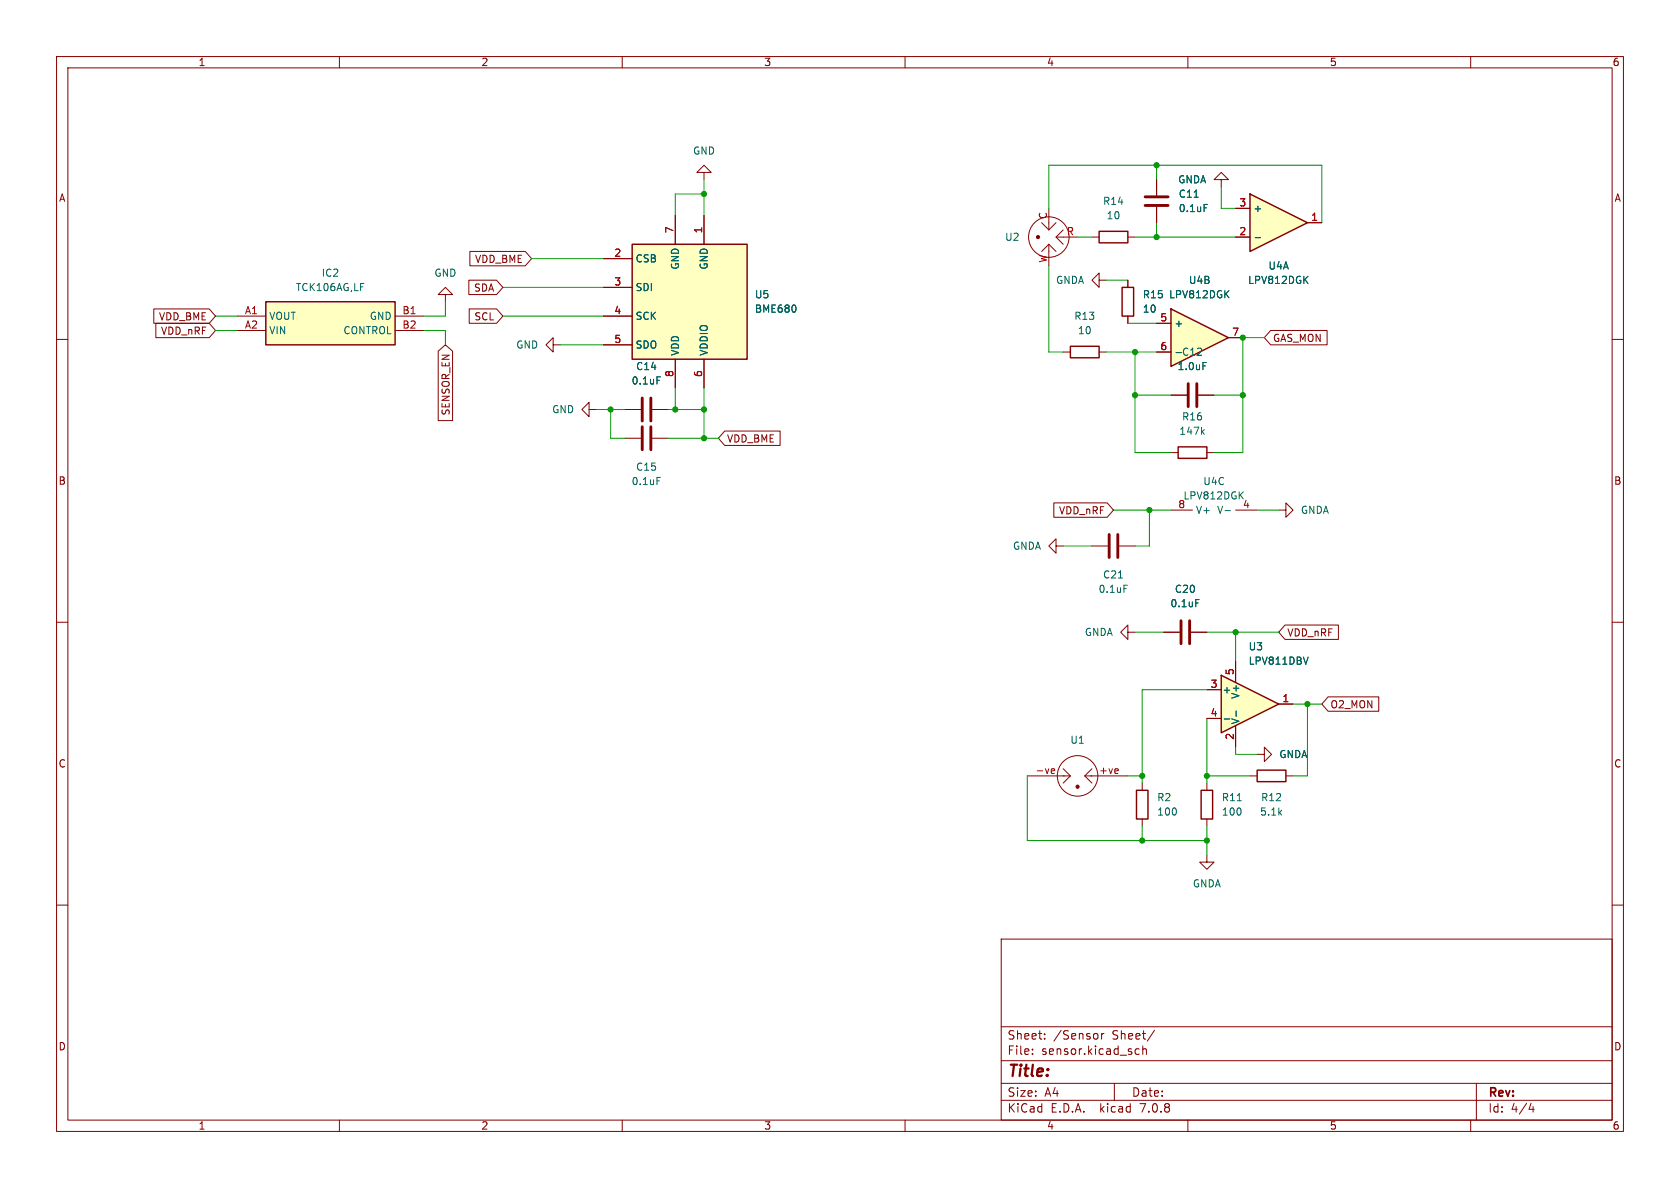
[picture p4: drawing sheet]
<svg xmlns="http://www.w3.org/2000/svg" width="297mm" height="210mm" viewBox="0 0 297 210" stroke-linecap="round" stroke-linejoin="round" font-family="sans-serif">
<g fill="none" stroke="#840000" stroke-width=".18">
<path d="M10 10h277v190h-277zM12 12h273v186h-273zM60 10v2M110 10v2M160 10v2M210 10v2M260 10v2M10 60h2M285 60h2M10 110h2M285 110h2M10 160h2"/>
<path d="M213.4 151.1v1.3h1.2l-1.2 1.3-1.3-1.3h1.3M285 160h2M177 166h108v32h-108zM60 198v2M110 198v2M160 198v2M177 194.5h108M177 191.5h108M177 187.5h108M177 181.5h108M182.5 186.3v.1M182.5 185.5v.1"/>
<path d="M184.7 183.6v.1M184.7 182.8v.1M194.7 182.7v1M195.2 182.7l-.3 .1-.2 .2M197 191.5v3M200.8 186.3h.6M200.8 185.5h.6M202 185.5l.2-.1 .4 .1 .1 .9M202 184.9v1.5M204.1 182.1l-1.3 2M210 198v2M260 198v2"/>
<path d="M261 191.5v6.5M270.7 195l-.4 1.1h.9M271 195.6v1"/>
</g>
<path d="M215.9 119.4l10.2 5.1-10.2 5z" fill="#ffffc2"/>
<path d="M47 53.3h22.8v7.7h-22.8zM111.8 43.2h20.3v20.3h-20.3zM198.4 50.8h2v5.1h-2zM215.9 119.4l10.2 5.1-10.2 5zM200.9 139.7h2v5.1h-2zM212.3 139.7h2.1v5.1h-2.1zM222.2 136.1h5.1v2.1h-5.1z" fill="none" stroke="#840000" stroke-width=".25"/>
<g fill="none" stroke="#840000" stroke-width=".18">
<path d="M119.4 38.1v5.1M124.5 30.5h1.2l-1.2-1.3-1.3 1.3h1.3v1.3M124.5 38.1v5.1M184.1 39.4l1.3 1.2M185.4 36.8v3.8M186.7 39.4l-1.3 1.2M204.5 31.8v2.7M204.5 36.6v2.8M215.9 31.8h1.3l-1.3-1.3-1.3 1.3h1.3v1.2M41.9 55.9h5.1M41.9 58.4h5.1M69.8 55.9h5.1"/>
<path d="M69.8 58.4h5.1M78.7 52.1h1.3l-1.3-1.3-1.2 1.3h1.2v1.2M106.7 55.9h5.1M106.7 45.7h5.1M106.7 50.8h5.1M185.4 43.2v1.3M185.4 43.2l1.3 1.3M185.4 43.2l-1.3 1.3M186.7 41.9h3.8M188 40.6l-1.3 1.3 1.3 1.3M199.4 49.5v1.3M199.4 55.9v1.3"/>
<path d="M97.8 61v-1.3l-1.3 1.3 1.3 1.2v-1.2h1.3M104.1 72.4v-1.3l-1.2 1.3 1.2 1.3v-1.3h1.3M106.7 61h5.1M110.5 77.5h2.8M110.5 72.4h2.8M115.3 77.5h2.8M115.3 72.4h2.8M119.4 63.5v5.1M124.5 63.5v5.1M207 69.9h2.8M211.8 69.9h2.8M186.7 96.5v-1.2l-1.3 1.2 1.3 1.3v-1.3h1.3"/>
<path d="M193 96.5h2.8M197.9 96.5h2.8M207 90.2h3.8M218.4 90.2h3.8M226.1 90.2h1.2v-1.3l1.3 1.3-1.3 1.2v-1.2M199.4 111.8v-1.3l-1.3 1.3 1.3 1.2v-1.2h1.3M218.4 116.8v3.9M201.9 138.4v1.3M213.4 121.9h2.5M213.4 127h2.5M213.4 138.4v1.3M218.4 128.3v3.8"/>
<path d="M221 137.2h1.2M222.2 133.4h1.3v-1.3l1.3 1.3-1.3 1.2v-1.2M226.1 124.5h2.5M227.3 137.2h1.3M201.9 144.8v1.3M213.4 144.8v1.3"/>
<circle cx="183.4" cy="41.9" r=".13"/>
<circle cx="183.5" cy="41.9" r=".13"/>
<circle cx="183.5" cy="41.9" r=".28"/>
<circle cx="185.4" cy="41.9" r="3.6"/>
</g>
<g fill="none" stroke="#006464" stroke-width=".18">
<path d="M211.1 34.9h.7M212.9 36.1h.6M140.7 54.2v.7M116.1 66.6h.6M212.7 64.1h.6M116.1 84.4h.6M216.6 90.3h.9M197.7 102.2h.8M198.7 103.4h.6M231.3 116.1l-.5 1.3M216.4 127.1h1M218.5 125.7v1"/>
<path d="M218.7 141.5h.8"/>
</g>
<path d="M202.4 34.8h4.1M202.4 36.3h4.1M113.5 70.4v4M113.5 75.4v4.1M115.1 70.4v4M115.1 75.4v4.1M210.1 67.8v4.1M211.6 67.8v4.1M196.1 94.5v4.1M197.6 94.5v4.1" fill="none" stroke="#840000" stroke-width=".51"/>
<g fill="#ffffc2" stroke="#ffffc2" stroke-width=".18">
<path d="M47 53.3h22.8v7.7h-22.8z"/>
<path d="M111.8 43.2h20.3v20.3h-20.3z"/>
</g>
<path d="M207 54.6l10.2 5.1-10.2 5.1z" fill="#ffffc2"/>
<path d="M194.3 40.9h5.1v2h-5.1zM207 54.6l10.2 5.1-10.2 5.1zM189.2 61.2h5.1v2h-5.1zM208.3 79h5.1v2h-5.1z" fill="none" stroke="#840000" stroke-width=".25"/>
<g fill="none" stroke="#840000" stroke-width=".18">
<path d="M193 41.9h1.3M194.3 49.5v-1.2l-1.3 1.2 1.3 1.3v-1.3h1.3M199.4 41.9h1.3M204.5 57.2h2.5M217.2 59.7h2.5M188 62.2h1.2M194.3 62.2h1.3M204.5 62.2h2.5M207 80h1.3M213.4 80h1.2M181.6 137.2h7.6M188 135.9l1.2 1.3"/>
<path d="M189.2 137.2l-1.2 1.2M191.8 137.2h7.6M191.8 137.2l1.2 1.2M193 135.9l-1.2 1.3"/>
<circle cx="190.5" cy="137.2" r="3.6"/>
<circle cx="190.5" cy="139.1" r=".13"/>
<circle cx="190.5" cy="139.2" r=".13"/>
<circle cx="190.5" cy="139.1" r=".28"/>
</g>
<path d="M212.5 76.3l.4 .5M212.9 75.9l-.5 .5" fill="none" stroke="#006464" stroke-width=".18"/>
<path d="M185.9 136.7h.5M185.9 136l.4-.1 .2 .3-.7 .1M197.6 136l.1 .2-.6 .1" fill="none" stroke="#a90000" stroke-width=".18"/>
<path d="M221 34.3l10.1 5.1-10.1 5.1z" fill="#ffffc2"/>
<path d="M221 34.3l10.1 5.1-10.1 5.1z" fill="none" stroke="#840000" stroke-width=".25"/>
<g fill="none" stroke="#840000" stroke-width=".18">
<path d="M119.4 38.1v5.1M124.5 38.1v5.1M204.5 31.8v2.7M204.5 36.6v2.8M218.4 36.8h2.6M231.1 39.4h2.6M27.2 54.6h9.8l1.1 1.3-1.1 1.3h-9.8zM27.6 57.1h9.4l1.1 1.3-1.1 1.3h-9.4zM82.9 49.5h4.9l1.1 1.3-1.1 1.3h-4.9zM82.9 54.6h4.9l1.1 1.3-1.1 1.3h-4.9zM83.1 44.4h9.8l1.1 1.3-1.1 1.3h-9.8zM106.7 45.7h5.1"/>
<path d="M106.7 50.8h5.1M106.7 55.9h5.1M199.4 49.5v1.3M199.4 55.9v1.3M204.5 57.2h2.5M217.2 59.7h2.5M218.4 41.9h2.6M224.6 58.4h10v2.6h-10l-1.1-1.3zM77.5 62.1l1.2-1.1 1.3 1.1v12.3h-2.5zM106.7 61h5.1M110.5 72.4h2.8M115.3 72.4h2.8"/>
<path d="M119.4 63.5v5.1M124.5 63.5v5.1M128.1 76.2h9.8v2.5h-9.8l-1.1-1.2zM204.5 62.2h2.5M207 69.9h2.8M211.8 69.9h2.8M186.3 88.9h9.4l1.1 1.3-1.1 1.2h-9.4zM205.7 111.8h2.8M210.6 111.8h2.8M218.4 116.8v3.9M227.2 110.5h9.4v2.5h-9.4l-1.1-1.2zM213.4 121.9h2.5"/>
<path d="M213.4 127h2.5M218.4 128.3v3.8M226.1 124.5h2.5M234.8 123.2h8.9v2.5h-8.9l-1.1-1.2z"/>
</g>
<path d="M211.1 34.9h.7M212.9 36.1h.6M140.7 54.2v.7M221.9 42h1M116.1 66.6h.6M212.7 64.1h.6M211.4 106h.6M231.3 116.1l-.5 1.3M216.4 127.1h1M218.5 125.7v1" fill="none" stroke="#006464" stroke-width=".18"/>
<path d="M208.8 109.7v4.1M210.3 109.7v4.1" fill="none" stroke="#840000" stroke-width=".51"/>
<g fill="none" stroke="#009600" stroke-width=".18">
<path d="M124.5 31.8v6.3M124.5 34.3h-5.1v3.8M185.4 36.8v-7.6h48.3v10.2M204.5 29.2v2.6M204.5 39.4v2.5M215.9 33v3.8h2.5M38.1 55.9h3.8M38.1 58.4h3.8M74.9 58.4h3.8v2.6M78.7 53.3v2.6h-3.8M88.9 55.9h17.8M88.9 50.8h17.8"/>
<path d="M94 45.7h12.7M185.4 47v15.2h2.6M190.5 41.9h2.5M195.6 49.5h3.8M199.4 57.2h5.1M200.7 41.9h17.7M223.5 59.7h-3.8v20.3h-5.1M99.1 61h7.6M105.4 72.4h5.1M107.9 72.4v5.1h2.6M118.1 72.4h6.4M118.1 77.5h8.9"/>
<path d="M119.4 68.6v3.8M124.5 68.6v8.9M195.6 62.2h8.9M200.7 62.2v17.8h6.3M200.7 69.9h6.3M214.6 69.9h5.1M188 96.5h5M196.8 90.2h10.2M203.2 90.2v6.3h-2.5M222.2 90.2h3.9M200.7 111.8h5M213.4 111.8h12.7"/>
<path d="M218.4 111.8v5M181.6 137.2v11.4h31.8M199.4 137.2h2.5M213.4 127v11.4M213.4 121.9h-11.5v16.5M213.4 137.2h7.6M218.4 132.1v1.3h3.8M228.6 124.5h5.1M231.1 124.5v12.7h-2.5M201.9 146.1v2.5M213.4 146.1v5"/>
</g>
<g fill="#009600" stroke="#009600" stroke-width=".18">
<circle cx="200.7" cy="62.2" r=".46"/>
<circle cx="200.7" cy="69.9" r=".46"/>
<circle cx="124.5" cy="77.5" r=".46"/>
<circle cx="124.5" cy="34.3" r=".46"/>
<circle cx="204.5" cy="29.2" r=".46"/>
<circle cx="204.5" cy="41.9" r=".46"/>
<circle cx="213.4" cy="148.6" r=".46"/>
<circle cx="201.9" cy="148.6" r=".46"/>
<circle cx="201.9" cy="137.2" r=".46"/>
<circle cx="218.4" cy="111.8" r=".46"/>
<circle cx="231.1" cy="124.5" r=".46"/>
<circle cx="213.4" cy="137.2" r=".46"/>
<circle cx="219.7" cy="69.9" r=".46"/>
<circle cx="219.7" cy="59.7" r=".46"/>
<circle cx="203.2" cy="90.2" r=".46"/>
<circle cx="124.5" cy="72.4" r=".46"/>
<circle cx="119.4" cy="72.4" r=".46"/>
<circle cx="107.9" cy="72.4" r=".46"/>
</g>
<text font-size="2.8" fill="#840000" x="178" y="190.9">Title:</text>
<g font-size="2.1" fill="#840000">
<text x="178" y="184">Sheet:</text>
<text x="186.2" y="184">/Sensor</text>
<text x="196.7" y="184">Sheet/</text>
<text x="178" y="186.7">File:</text>
<text x="184.1" y="186.7">sensor.kicad_sch</text>
<text x="178" y="196.9">KiCad</text>
<text x="178" y="194.1">Size:</text>
<text x="184.7" y="194.1">A4</text>
<text x="185.7" y="196.9">E.D.A.</text>
<text x="194.6" y="196.9">kicad</text>
<text x="200" y="194.1">Date:</text>
<text x="201.8" y="196.9">7.0.8</text>
<text x="263" y="194.3">Rev:</text>
<text x="263" y="196.9">Id:</text>
<text x="267.1" y="196.9">4/4</text>
</g>
<g font-size="1.8" fill="#840000">
<text x="35" y="11.9">1</text>
<text x="85" y="11.9">2</text>
<text x="135" y="11.9">3</text>
<text x="185" y="11.9">4</text>
<text x="235" y="11.9">5</text>
<text x="285" y="11.9">6</text>
<text x="10.3" y="35.9">A</text>
<text x="285.3" y="35.9">A</text>
<text x="83.9" y="46.7">VDD_BME</text>
<text x="83.7" y="51.8">SDA</text>
<text x="28" y="56.8">VDD_BME</text>
<text x="28.4" y="59.4">VDD_nRF</text>
<text x="83.8" y="56.8">SCL</text>
<text x="224.9" y="60.6">GAS_MON</text>
<text x="79.7" y="73.5" transform="rotate(-90 79.7 73.5)">SENSOR_EN</text>
<text x="128.4" y="78.4">VDD_BME</text>
<text x="10.3" y="85.9">B</text>
<text x="285.3" y="85.9">B</text>
<text x="187.1" y="91.1">VDD_nRF</text>
<text x="227.5" y="112.7">VDD_nRF</text>
<text x="235.1" y="125.4">O2_MON</text>
<text x="10.3" y="135.9">C</text>
<text x="285.3" y="135.9">C</text>
<text x="10.3" y="185.9">D</text>
<text x="285.3" y="185.9">D</text>
<text x="35" y="199.9">1</text>
<text x="85" y="199.9">2</text>
<text x="135" y="199.9">3</text>
<text x="185" y="199.9">4</text>
<text x="235" y="199.9">5</text>
<text x="285" y="199.9">6</text>
</g>
<g font-size="1.8" fill="#006464">
<text x="122.4" y="27.5">GND</text>
<text x="208.2" y="32.6">GNDA</text>
<text x="208.3" y="35.2">C11</text>
<text x="194.9" y="36.4">R14</text>
<text x="195.5" y="39">10</text>
<text x="208.3" y="37.7">0.1uF</text>
<text x="221.5" y="37.7">+</text>
<text x="112.3" y="46.6">CSB</text>
<text x="120.2" y="47.8" transform="rotate(-90 120.2 47.8)">GND</text>
<text x="125.3" y="47.8" transform="rotate(-90 125.3 47.8)">GND</text>
<text x="177.6" y="42.8">U2</text>
<text x="224.1" y="47.9">U4A</text>
<text x="52.2" y="51.7">TCK106AG,LF</text>
<text x="56.8" y="49.1">IC2</text>
<text x="76.7" y="49.1">GND</text>
<text x="112.3" y="51.7">SDI</text>
<text x="133.4" y="52.9">U5</text>
<text x="186.6" y="50.4">GNDA</text>
<text x="201.9" y="52.9">R15</text>
<text x="206.6" y="52.9">LPV812DGK</text>
<text x="210.1" y="50.4">U4B</text>
<text x="220.5" y="50.4">LPV812DGK</text>
<text x="47.5" y="56.7">VOUT</text>
<text x="47.5" y="59.3">VIN</text>
<text x="60.6" y="59.3">CONTROL</text>
<text x="65.3" y="56.7">GND</text>
<text x="112.3" y="56.7">SCK</text>
<text x="133.4" y="55.5">BME680</text>
<text x="189.8" y="56.7">R13</text>
<text x="190.5" y="59.3">10</text>
<text x="201.9" y="55.5">10</text>
<text x="207.5" y="58">+</text>
<text x="91.2" y="61.8">GND</text>
<text x="112.3" y="61.8">SDO</text>
<text x="112.4" y="65.6">C14</text>
<text x="120.2" y="63" transform="rotate(-90 120.2 63)">VDD</text>
<text x="125.3" y="63" transform="rotate(-90 125.3 63)">VDDIO</text>
<text x="207.5" y="63.1">- C12</text>
<text x="208.1" y="65.6">1.0uF</text>
<text x="111.6" y="68.2">0.1uF</text>
<text x="97.5" y="73.3">GND</text>
<text x="208.4" y="77.1">147k</text>
<text x="208.9" y="74.5">R16</text>
<text x="112.4" y="83.4">C15</text>
<text x="111.6" y="86">0.1uF</text>
<text x="209.1" y="88.5">LPV812DGK</text>
<text x="212.6" y="86">U4C</text>
<text x="211.3" y="91">V+</text>
<text x="215.1" y="91">V-</text>
<text x="229.9" y="91">GNDA</text>
<text x="179" y="97.4">GNDA</text>
<text x="194.1" y="105">0.1uF</text>
<text x="194.9" y="102.5">C21</text>
<text x="206.8" y="107.5">0.1uF</text>
<text x="207.6" y="105">C20</text>
<text x="191.7" y="112.6">GNDA</text>
<text x="220.6" y="115.2">U3</text>
<text x="220.6" y="117.7">LPV811DBV</text>
<text x="216" y="122.8">+</text>
<text x="219.3" y="123.6" transform="rotate(-90 219.3 123.6)">V+</text>
<text x="189.1" y="131.7">U1</text>
<text x="219.3" y="128.1" transform="rotate(-90 219.3 128.1)">V-</text>
<text x="226.1" y="134.2">GNDA</text>
<text x="204.5" y="141.8">R2</text>
<text x="215.9" y="141.8">R11</text>
<text x="222.8" y="141.8">R12</text>
<text x="204.5" y="144.4">100</text>
<text x="215.9" y="144.4">100</text>
<text x="222.7" y="144.4">5.1k</text>
<text x="210.8" y="157.1">GNDA</text>
</g>
<g font-size="1.8" fill="#a90000">
<text x="119.1" y="41.3" transform="rotate(-90 119.1 41.3)">7</text>
<text x="124.2" y="41.3" transform="rotate(-90 124.2 41.3)">1</text>
<text x="185.2" y="38.8" transform="rotate(-90 185.2 38.8)">C</text>
<text x="188.5" y="41.7">R</text>
<text x="219" y="41.7">2</text>
<text x="219" y="36.6">3</text>
<text x="231.7" y="39.1">1</text>
<text x="108.5" y="45.5">2</text>
<text x="185.2" y="46.5" transform="rotate(-90 185.2 46.5)">W</text>
<text x="108.5" y="50.5">3</text>
<text x="43.2" y="55.6">A1</text>
<text x="43.2" y="58.2">A2</text>
<text x="71" y="55.6">B1</text>
<text x="71" y="58.2">B2</text>
<text x="108.5" y="55.6">4</text>
<text x="205" y="56.9">5</text>
<text x="217.7" y="59.4">7</text>
<text x="108.5" y="60.7">5</text>
<text x="205" y="62">6</text>
<text x="119.1" y="66.7" transform="rotate(-90 119.1 66.7)">8</text>
<text x="124.2" y="66.7" transform="rotate(-90 124.2 66.7)">6</text>
<text x="208.2" y="89.9">8</text>
<text x="219.6" y="89.9">4</text>
<text x="218.2" y="119.5" transform="rotate(-90 218.2 119.5)">5</text>
<text x="213.9" y="121.7">3</text>
<text x="226.6" y="124.2">1</text>
<text x="213.9" y="126.7">4</text>
<text x="218.2" y="130.9" transform="rotate(-90 218.2 130.9)">2</text>
<text x="183" y="136.9">-ve</text>
<text x="194.2" y="136.9">+ve</text>
</g>
</svg>
